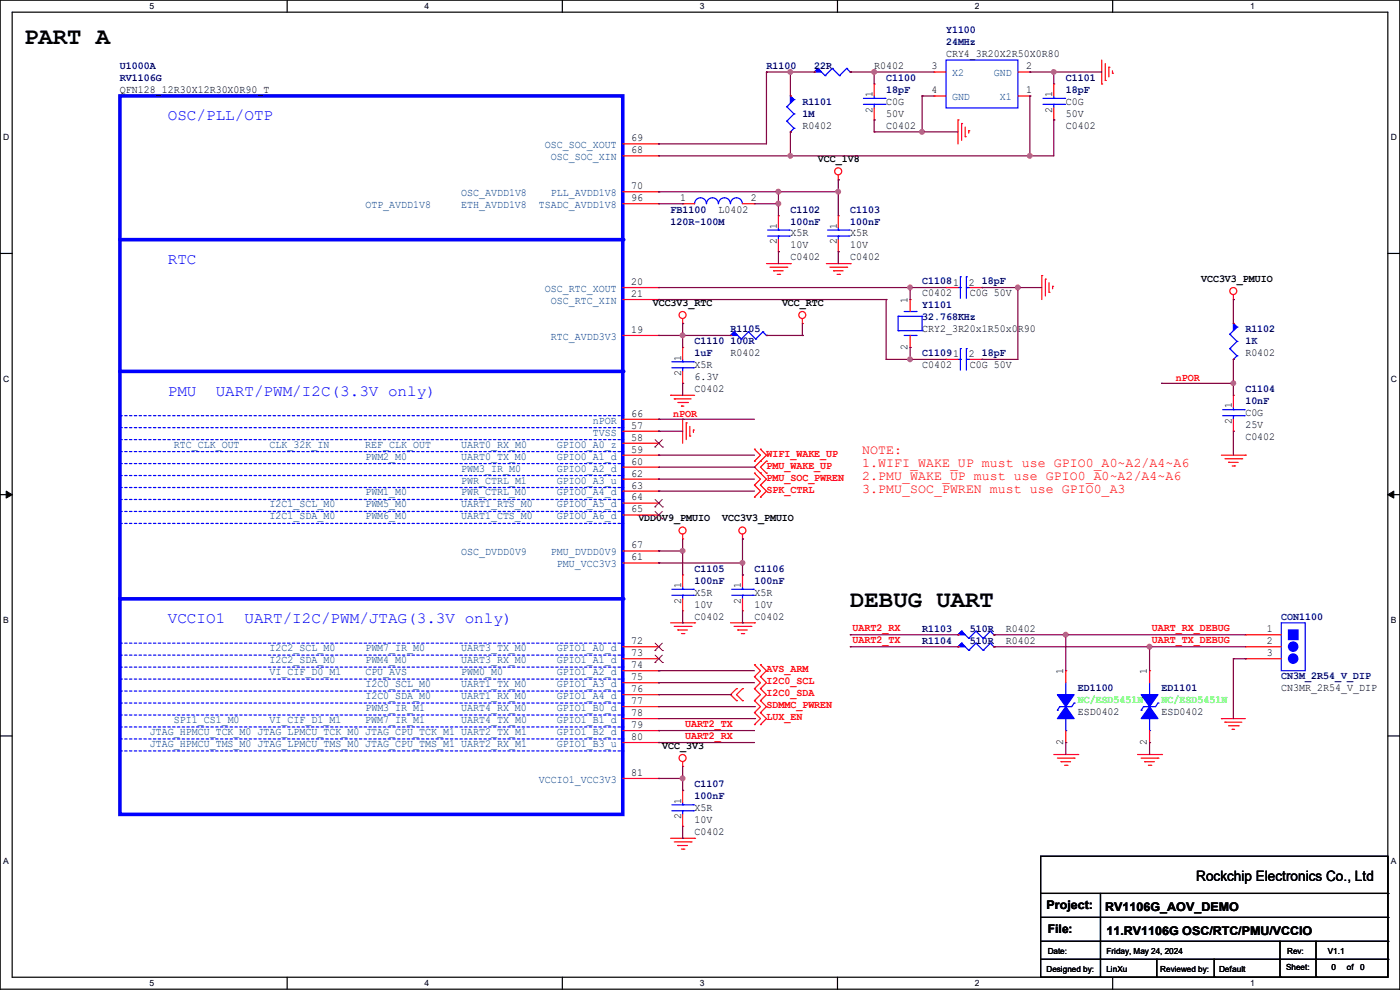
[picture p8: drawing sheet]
<svg xmlns="http://www.w3.org/2000/svg" width="297mm" height="210mm" viewBox="0 0 297 210" stroke-linecap="round" stroke-linejoin="round" font-family="sans-serif">
<path d="M0 0h297v209.8h-297zM2.6 2.6h291.8v204.7h-291.8z" fill="none" stroke="#000" stroke-width=".25"/>
<g fill="#fff">
<path d="M31.7 .3h1v2h-1z"/>
<path d="M31.7 207.6h1v1.9h-1z"/>
</g>
<path d="M60.9 0v2.6M60.9 207.3v2.5" fill="none" stroke="#000" stroke-width=".25"/>
<g fill="#fff">
<path d="M90.1 .3h1v2h-1z"/>
<path d="M90.1 207.6h1v1.9h-1z"/>
</g>
<path d="M119.3 0v2.6M119.3 207.3v2.5" fill="none" stroke="#000" stroke-width=".25"/>
<g fill="#fff">
<path d="M148.5 .3h.9v2h-.9z"/>
<path d="M148.5 207.6h.9v1.9h-.9z"/>
</g>
<path d="M177.7 0v2.6M177.7 207.3v2.5" fill="none" stroke="#000" stroke-width=".25"/>
<g fill="#fff">
<path d="M206.8 .3h1v2h-1z"/>
<path d="M206.8 207.6h1v1.9h-1z"/>
</g>
<path d="M236.1 0v2.6M236.1 207.3v2.5" fill="none" stroke="#000" stroke-width=".25"/>
<g fill="#fff">
<path d="M265.2 .3h1v2h-1z"/>
<path d="M265.2 207.6h1v1.9h-1z"/>
<path d="M.7 28.2h1.2v1.9h-1.2z"/>
<path d="M295.1 28.2h1.2v1.9h-1.2z"/>
<path d="M.7 79.3h1.2v2h-1.2z"/>
<path d="M295.1 79.3h1.2v2h-1.2z"/>
</g>
<path d="M0 53.8h2.6M294.4 53.8h2.6" fill="none" stroke="#000" stroke-width=".25"/>
<g fill="#fff">
<path d="M.7 130.5h1.2v2h-1.2z"/>
<path d="M295.1 130.5h1.1v2h-1.1z"/>
</g>
<path d="M0 104.9h2.6M294.4 104.9h2.6" fill="none" stroke="#000" stroke-width=".25"/>
<path d="M1.3 104.2l1.3 .7-1.3 .8zM294.4 104.9l1.3-.7v1.5z" fill="#000" stroke="#000" stroke-width=".21"/>
<g fill="#fff">
<path d="M.7 181.7h1.2v2h-1.2z"/>
<path d="M295.1 181.7h1.1v2h-1.1z"/>
</g>
<g fill="none" stroke="#000" stroke-width=".25">
<path d="M0 156.1h2.6M294.4 156.1h2.6M220.8 181.7h73.6v25.6h-73.6zM220.8 189.5h73.6M220.8 194.6h73.6M220.8 199.7h73.6M233.5 189.5v17.8M271.6 199.7v7.6M279.2 199.7v7.6M294.4 189.5h.1M294.4 194.6h.1M294.4 199.7h.1"/>
<path d="M220.8 203.5h73.6M233.5 207.3h.1M245.4 207.3h.1M245.4 203.5v3.8M257.6 207.3h.1M257.6 203.5v3.8M271.6 207.3h.1M279.2 207.3h.1M294.4 203.5h.1"/>
</g>
<g fill="none" stroke="#f00" stroke-width=".25">
<path d="M172.8 15.3h.1M180.4 15.3h.1M185.5 17.8h.1M185.5 17.8v2.6M198.2 15.3h.1M198.2 15.3h2.5M215.9 15.3h2.6M218.5 15.3h.1M223.6 17.8h.1M223.6 17.8v2.6M233.7 17.8h.1M233.7 12.7v5.1"/>
<path d="M234.5 17.1h.1M234.5 13.5v3.6M235.2 14.3h.1M235.2 14.3v2M236 15.5h.1M236 15v.5M167.7 20.4h.1M167.7 28h.1M177.8 38.1h.1M177.8 37.1v1M185.5 25.4h.1M185.5 22.9v2.5"/>
<path d="M198.2 20.4h.1M198.2 20.4h2.5M203.2 25.4h.1M203.2 25.4v5.1M204 26.2h.1M204 26.2v3.6M204.8 29h.1M204.8 27v2M205.5 27.7h.1M205.5 27.7v.5M215.9 20.4h2.6M218.5 20.4h.1"/>
<path d="M223.6 25.4h.1M223.6 22.9v2.5M144.8 43.2h.1M144.8 43.2h2.6M157.5 43.2h2.6M160.1 43.2h.1M162.6 55.9h5.1M163.4 56.7h3.5M164.1 57.4h.1M164.1 57.4h2.1M164.9 58.2h.5M165.1 45.8h.1"/>
<path d="M165.1 53.4h.1M165.1 45.8v2.5M165.1 50.8v2.6M165.4 58.2h.1M166.9 56.7h.1M167.7 55.9h.1M175.3 55.9h5.1M176.1 56.7h3.5M176.8 57.4h.1M176.8 57.4h2.1M177.6 58.2h.5M177.8 45.8h.1"/>
<path d="M177.8 53.4h.1M177.8 45.8v2.5M177.8 50.8v2.6M178.1 58.2h.1M179.6 56.7h.1M180.4 55.9h.1M221 58.5h.1M221 58.5v5M221.8 59.2h.1M221.8 59.2v3.6M222.5 60v2M144.8 68.6h.1"/>
<path d="M144.8 73.7h.1M144.8 67.6v1M144.8 73.7v2.5M144.8 78.8v2.5M155 71.2h.1M162.6 71.2h.1M170.2 68.6h.1M170.2 67.6v1M193.1 63.5h.1M193.1 73.7h.1M193.1 63.5v2.6M193.1 71.2v2.5"/>
<path d="M200.7 61h.1M200.7 76.2h.1M200.7 61h2.5M200.7 76.2h2.5M205.8 61h2.5M205.8 76.2h2.5M208.3 61h.1M208.3 76.2h.1M222.5 62h.1M223.3 60.7h.1M223.3 60.7v.6M261.7 63.5h.1"/>
<path d="M261.7 68.6h.1M261.7 76.2h.1M261.7 62.5v1M142.3 83.9h.1M142.3 83.9h5.1M143 84.6h.1M143 84.6h3.6M143.8 85.4h2M144.6 86.1h.1M144.6 86.1h.5M144.8 88.9h.1M144.8 81.3h.1"/>
<path d="M144.8 88.9v5.1M145.6 89.7h.1M145.6 89.7v3.6M145.8 85.4h.1M146.3 92.5h.1M146.3 90.5v2M147.1 91.2h.1M147.1 91.2v.5M160.1 97.8h.1M160.1 95.3h.1M160.1 95.3l1.2 1.3-1.2 1.2M161.3 97.8h.1"/>
<path d="M161.3 95.3h.1M161.3 95.3l1.3 1.3-2.5 2.5 2.5 2.5-1.3 1.3M162.6 97.8h.1M162.6 97.8l-1.3 1.3 1.3 1.3M259.1 96.6h5.1M259.9 97.3h3.5M260.6 98.1h.1M260.6 98.1h2.1M261.4 98.8h.5M261.7 83.9h.1M261.7 91.5h.1M261.7 83.9v2.5"/>
<path d="M261.7 88.9v2.6M261.9 98.8h.1M263.4 97.3h.1M264.2 96.6h.1M144.8 114.3h.1M144.8 113.3v1M157.5 114.3h.1M157.5 113.3v1M160.1 105.5h.1M160.1 102.9h.1M160.1 100.4h.1M160.1 102.9l1.2 1.3-1.2 1.3"/>
<path d="M160.1 100.4l1.2 1.2-1.2 1.3M161.3 100.4h.1M161.3 105.5h.1M161.3 102.9h.1M161.3 102.9l1.3 1.3-1.3 1.3M162.6 100.4h.1M142.3 132.1h5.1M143 132.9h3.6M143.8 133.6h.1M143.8 133.6h2M144.6 134.4h.5M144.8 122h.1"/>
<path d="M144.8 129.6h.1M144.8 122v2.5M144.8 127v2.6M145.1 134.4h.1M146.6 132.9h.1M147.4 132.1h.1M155 132.1h5.1M155.7 132.9h3.6M156.5 133.6h.1M156.5 133.6h2M157.3 134.4h.5M157.5 122h.1"/>
<path d="M157.5 129.6h.1M157.5 122v2.5M157.5 127v2.6M157.8 134.4h.1M159.3 132.9h.1M160.1 132.1h.1M203.2 137.2h.1M203.2 134.7h.1M210.9 137.2h.1M210.9 134.7h.1M264.2 134.7h.1M264.2 137.2h.1"/>
<path d="M264.2 139.7h.1M264.2 134.7h7.6M264.2 137.2h7.6M264.2 139.7h7.6M156.3 146.1h.1M156.3 148.6h.1M156.3 146.1l-1.3 1.3 1.3 1.2M157.5 148.6h.1M157.5 146.1h.1M157.5 146.1l-1.2 1.3 1.2 1.2M160.1 148.6h.1M160.1 146.1h.1"/>
<path d="M160.1 151.2h.1M160.1 143.6h.1M160.1 141h.1M160.1 153.7h.1M160.1 151.2l1.2 1.2-1.2 1.3M160.1 141l1.2 1.3-1.2 1.3M160.1 146.1l1.2 1.3-1.2 1.2M160.1 148.6l1.2 1.3-1.2 1.3M160.1 143.6l1.2 1.2-1.2 1.3M161.3 148.6h.1M161.3 146.1h.1M161.3 151.2h.1"/>
<path d="M161.3 143.6h.1M161.3 141h.1M161.3 153.7h.1M161.3 146.1l1.3 1.3-1.3 1.2M161.3 148.6l1.3 1.3-1.3 1.3M161.3 141l1.3 1.3-1.3 1.3M161.3 143.6l1.3 1.2-1.3 1.3M161.3 151.2l1.3 1.2-1.3 1.3M226.1 142.3h.1M226.1 157.5h.1M226.1 142.3v2.5M226.1 155v2.5"/>
<path d="M243.9 142.3h.1M243.9 157.5h.1M243.9 142.3v2.5M243.9 155v2.5M259.1 152.4h.1M259.1 152.4h5.1M259.9 153.2h.1M259.9 153.2h3.5M260.6 154h2.1M261.4 154.7h.1M261.4 154.7h.5M262.7 154h.1"/>
<path d="M142.3 177.8h5.1M143 178.6h3.6M143.8 179.4h.1M143.8 179.4h2M144.8 162.6h.1M144.8 167.7h.1M144.8 175.3h.1M144.8 161.6v1M144.8 167.7v2.5M144.8 172.8v2.5M146.6 178.6h.1M147.4 177.8h.1"/>
<path d="M223.6 160.1h5M224.3 160.8h3.6M225.1 161.6h.1M225.1 161.6h2M225.8 162.3h.6M226.4 162.3h.1M227.9 160.8h.1M228.6 160.1h.1M241.3 160.1h5.1M242.1 160.8h3.6M242.9 161.6h.1M242.9 161.6h2"/>
<path d="M243.6 162.3h.5M244.1 162.3h.1M245.7 160.8h.1M246.4 160.1h.1M144.6 180.1h.5M145.1 180.1h.1"/>
<circle cx="177.8" cy="36.3" r=".74"/>
<circle cx="144.8" cy="66.8" r=".74"/>
<circle cx="170.2" cy="66.8" r=".74"/>
<circle cx="261.6" cy="61.7" r=".74"/>
<circle cx="144.8" cy="112.5" r=".74"/>
<circle cx="157.5" cy="112.5" r=".74"/>
<circle cx="144.8" cy="160.8" r=".74"/>
</g>
<g fill="none" stroke="#00f" stroke-width=".25">
<path d="M173.5 14.5h.1M173.5 14.5l-.7 .8M173.5 14.5l1.5 1.5M175 16h.1M176.6 14.5h.1M176.6 14.5l-1.6 1.5M176.6 14.5l1.5 1.5M178.1 16h.1M179.6 14.5h.1M179.6 14.5l-1.5 1.5M179.6 14.5l.8 .8M180.4 15.3h.1"/>
<path d="M200.7 12.7h15.2v10.2h-15.2zM166.9 22.6h.1M166.9 25.7h.1M166.9 22.6l1.5 1.6M166.9 25.7l1.5 1.5M167.7 28h.1M167.7 20.4l.7 .7M168.4 21.1h.1M168.4 24.2h.1M168.4 27.2h.1M168.4 21.1l-1.5 1.5M168.4 24.2l-1.5 1.5"/>
<path d="M168.4 27.2l-.7 .8M183.2 22.1h4.5M183.2 20.9h4.5M185.5 20.9h.1M185.5 22.1h.1M185.5 20.4v.5M185.5 22.1v.8M187.7 22.1h.1M187.7 20.9h.1M221.3 22.1h4.5M221.3 20.9h4.5M223.6 20.9h.1"/>
<path d="M223.6 22.1h.1M223.6 20.4v.5M223.6 22.1v.8M225.8 22.1h.1M225.8 20.9h.1M147.4 43.2a1.25 1.25 0 0 1 1.2-1.2 1.25 1.25 0 0 1 1.3 1.2 1.27 1.27 0 0 1 1.2-1.2 1.27 1.27 0 0 1 1.3 1.2M152.4 43.2a1.25 1.25 0 0 1 1.3-1.2 1.25 1.25 0 0 1 1.2 1.2M155 43.2a1.25 1.25 0 0 1 1.2-1.2 1.25 1.25 0 0 1 1.3 1.2M162.9 50.1h4.5M162.9 48.8h4.5M165.1 48.8h.1M165.1 50.1h.1"/>
<path d="M165.1 48.3v.5M165.1 50.1v.7M167.4 50.1h.1M167.4 48.8h.1M175.6 50.1h4.5M175.6 48.8h4.5M177.8 48.8h.1M177.8 50.1h.1M177.8 48.3v.5M177.8 50.1v.7M180.1 50.1h.1M180.1 48.8h.1"/>
<path d="M203.8 58.7h.1M203.8 58.7v4.6M205 58.7h.1M205 58.7v4.6M142.5 78h4.6M142.5 76.8h4.6M144.8 76.8h.1M144.8 78h.1M144.8 76.2v.6M144.8 78v.8M147.1 78h.1M147.1 76.8h.1"/>
<path d="M155.7 70.4h.1M155.7 70.4l-.7 .8M155.7 70.4l1.6 1.5M157.3 71.9h.1M158.8 70.4h.1M158.8 70.4l-1.5 1.5M158.8 70.4l1.5 1.5M160.3 71.9h.1M161.8 70.4h.1M161.8 70.4l-1.5 1.5M161.8 70.4l.8 .8M162.6 71.2h.1"/>
<path d="M190.5 70.1h.1M190.5 67.1h.1M190.5 67.1h5.1M190.5 70.1h5.1M190.5 67.1v3M191.8 66.1h2.6M191.8 71.2h2.6M194.4 66.1h.1M194.4 71.2h.1M195.6 67.1h.1M195.6 70.1h.1M195.6 67.1v3"/>
<path d="M203.2 61h.6M203.2 76.2h.6M203.8 61h.1M203.8 76.2h.1M203.8 74h.1M203.8 74v4.5M205 61h.1M205 74h.1M205 76.2h.1M205 61h.8M205 74v4.5M205 76.2h.8"/>
<path d="M260.9 70.9h.1M260.9 74h.1M260.9 70.9l1.5 1.5M260.9 74l1.5 1.5M261.7 76.2h.1M261.7 68.6l.7 .8M262.4 69.4h.1M262.4 72.4h.1M262.4 75.5h.1M262.4 75.5l-.7 .7M262.4 69.4l-1.5 1.5M262.4 72.4l-1.5 1.6"/>
<path d="M259.4 88.2h4.5M259.4 86.9h4.5M261.7 86.9h.1M261.7 88.2h.1M261.7 86.4v.5M261.7 88.2v.7M263.9 88.2h.1M263.9 86.9h.1M142.5 126.3h4.6M142.5 125h4.6M144.8 125h.1M144.8 126.3h.1"/>
<path d="M144.8 124.5v.5M144.8 126.3v.7M147.1 126.3h.1M147.1 125h.1M155.2 126.3h4.6M155.2 125h4.6M157.5 125h.1M157.5 126.3h.1M157.5 124.5v.5M157.5 126.3v.7M159.8 126.3h.1M159.8 125h.1"/>
<path d="M204 136.4h.1M204 133.9h.1M204 136.4l-.8 .8M204 136.4l1.5 1.6M204 133.9l-.8 .8M204 133.9l1.5 1.5M205.5 138h.1M205.5 135.4h.1M207.1 136.4h.1M207.1 133.9h.1M207.1 136.4l-1.6 1.6M207.1 136.4l1.5 1.6"/>
<path d="M207.1 133.9l-1.6 1.5M207.1 133.9l1.5 1.5M208.6 138h.1M208.6 135.4h.1M210.1 136.4h.1M210.1 133.9h.1M210.1 136.4l-1.5 1.6M210.1 136.4l.8 .8M210.1 133.9l-1.5 1.5M210.1 133.9l.8 .8M210.9 137.2h.1M210.9 134.7h.1"/>
<path d="M271.8 132.1h5.1v10.2h-5.1zM224.3 150.7h.1M224.8 149.9h.1M224.8 149.9l-.5 .8M226.1 147.4h.1M226.1 155h.1M226.1 144.8v2.6M226.1 152.4v2.6M227.9 149.1h.1M227.9 149.1l-.5 .8h-2.6M242.1 150.7h.1M242.6 149.9h.1"/>
<path d="M242.6 149.9l-.5 .8M243.9 147.4h.1M243.9 155h.1M243.9 144.8v2.6M243.9 152.4v2.6M245.7 149.1h.1M245.7 149.1l-.5 .8h-2.6M142.5 172h4.6M142.5 170.7h4.6M144.8 170.7h.1M144.8 172h.1M144.8 170.2v.5"/>
<path d="M144.8 172v.8M147.1 172h.1M147.1 170.7h.1"/>
</g>
<g fill="#00f" stroke="#00f" stroke-width=".25">
<path d="M172.8 15.3l.7-.8 .8 .8z"/>
<path d="M167.7 20.4l.7 .7-.7 .8z"/>
<path d="M204 136.4l.8 .8h-1.6z"/>
<path d="M204 133.9l.8 .8h-1.6z"/>
<path d="M261.7 68.6l.7 .8-.7 .7z"/>
<path d="M155.7 70.4l.8 .8h-1.5z"/>
<path d="M224.3 147.4h3.6l-1.8 2.5z" fill-rule="evenodd"/>
<path d="M226.1 149.9l1.8 2.5h-3.6z" fill-rule="evenodd"/>
<path d="M273.3 133.6h2.1v2.1h-2.1z" fill-rule="evenodd"/>
<path d="M242.1 147.4h3.6l-1.8 2.5z" fill-rule="evenodd"/>
<path d="M243.9 149.9l1.8 2.5h-3.6z" fill-rule="evenodd"/>
<circle cx="274.3" cy="137.2" r=".99"/>
<circle cx="274.3" cy="139.7" r=".99"/>
</g>
<path d="M25.4 20.4h106.7v152.4h-106.7zM25.4 50.8h106.7" fill="none" stroke="#00f" stroke-width=".76"/>
<circle cx="132.1" cy="50.8" r=".38" fill="#00f"/>
<path d="M25.4 78.8h106.7" fill="none" stroke="#00f" stroke-width=".76"/>
<circle cx="132.1" cy="78.8" r=".38" fill="#00f"/>
<path d="M25.4 127h106.7" fill="none" stroke="#00f" stroke-width=".76"/>
<circle cx="132.1" cy="127" r=".38" fill="#00f"/>
<g fill="none" stroke="#00f" stroke-width=".25" stroke-dasharray=".5">
<path d="M25.4 93.3h106.7M25.4 88.2h106.7M25.4 90.7h106.7M25.4 95.8h106.7M25.4 98.3h106.7M132.1 93.3h.1M132.1 88.2h.1M132.1 90.7h.1M132.1 95.8h.1M132.1 98.3h.1M25.4 100.9h106.7M25.4 103.4h106.7"/>
<path d="M25.4 106h106.7M25.4 108.5h106.7M25.4 111h106.7M132.1 100.9h.1M132.1 103.4h.1M132.1 106h.1M132.1 108.5h.1M132.1 111h.1M25.4 136.4h106.7M25.4 139h106.7M132.1 136.4h.1M132.1 139h.1"/>
<path d="M25.4 141.5h106.7M25.4 144.1h106.7M25.4 146.6h106.7M25.4 149.1h106.7M25.4 151.7h106.7M25.4 154.2h106.7M25.4 156.8h106.7M25.4 159.3h106.7M132.1 141.5h.1M132.1 144.1h.1M132.1 146.6h.1M132.1 149.1h.1"/>
<path d="M132.1 151.7h.1M132.1 154.2h.1M132.1 156.8h.1M132.1 159.3h.1"/>
</g>
<g fill="none" stroke="#f00" stroke-width=".25">
<path d="M132.1 30.5h7.6M132.1 33.1h7.6M139.7 30.5h.1M139.7 33.1h.1M132.1 40.7h7.6M132.1 43.2h7.6M139.7 40.7h.1M139.7 43.2h.1M132.1 71.2h7.6M132.1 63.5h7.6M132.1 61h7.6M139.7 71.2h.1"/>
<path d="M139.7 63.5h.1M139.7 61h.1M132.1 91.5h7.6M132.1 94h7.6M132.1 96.6h7.6M132.1 99.1h7.6M132.1 88.9h7.6M139.7 91.5h.1M139.7 94h.1M139.7 96.6h.1M139.7 99.1h.1M139.7 88.9h.1"/>
<path d="M132.1 101.6h7.6M132.1 104.2h7.6M132.1 106.7h7.6M132.1 109.3h7.6M132.1 116.9h7.6M132.1 119.4h7.6M139.7 101.6h.1M139.7 104.2h.1M139.7 106.7h.1M139.7 109.3h.1M139.7 116.9h.1M139.7 119.4h.1"/>
<path d="M132.1 137.2h7.6M132.1 139.7h7.6M139.7 137.2h.1M139.7 139.7h.1M132.1 142.3h7.6M132.1 144.8h7.6M132.1 147.4h7.6M132.1 155h7.6M132.1 157.5h7.6M132.1 149.9h7.6M132.1 152.4h7.6M139.7 142.3h.1"/>
<path d="M139.7 144.8h.1M139.7 147.4h.1M139.7 155h.1M139.7 157.5h.1M139.7 149.9h.1M139.7 152.4h.1M132.1 165.1h7.6M139.7 165.1h.1"/>
</g>
<g fill="none" stroke="#804000" stroke-width=".21">
<path d="M138.9 94.8h.1M139 93.3l1.5 1.5M140.5 93.3l-1.6 1.5M140.5 94.8h.1M138.9 107.5h.1M138.9 110.1h.1M139 106l1.5 1.5M139 108.5l1.5 1.6M140.5 106l-1.6 1.5M140.5 108.5l-1.6 1.6M140.5 107.5h.1M140.5 110.1h.1"/>
<path d="M138.9 138h.1M139 136.4l1.5 1.6M139 139l1.5 1.5M140.5 136.4l-1.6 1.6M140.5 139l-1.6 1.5M140.5 138h.1M138.9 140.5h.1M140.5 140.5h.1"/>
</g>
<g fill="none" stroke="#800040" stroke-width=".25">
<path d="M162.6 15.3h.1M162.6 15.3v15.2h-22.9M162.6 15.3h10.2M167.7 15.3h.1M167.7 15.3v5.1M180.4 15.3h.1M180.4 15.3h17.8M185.5 15.3h.1M185.5 15.3v2.5M218.5 15.3h.1M218.5 15.3h15.2M223.6 15.3h.1"/>
<path d="M223.6 15.3v2.5M139.7 30.5h.1M167.7 33.1h.1M167.7 28h.1M167.7 28v5.1M177.8 38.1h.1M177.8 38.1v7.7M185.5 28h.1M185.5 25.4h.1M185.5 28h17.7M185.5 25.4v2.6M195.6 20.4h.1"/>
<path d="M195.6 28h.1M195.6 20.4v7.6M195.6 20.4h2.6M218.5 33.1h.1M218.5 20.4h.1M218.5 20.4v12.7M223.6 25.4h.1M223.6 25.4v7.7h-83.9M139.7 40.7h.1M139.7 40.7h38.1M139.7 43.2h5.1M144.8 43.2h.1"/>
<path d="M160.1 43.2h5M165.1 40.7h.1M165.1 53.4h.1M165.1 43.2h.1M165.1 40.7v5.1M165.1 53.4v2.5M177.8 40.7h.1M177.8 53.4h.1M177.8 53.4v2.5M139.7 61h.1M139.7 63.5h.1M139.7 61h61"/>
<path d="M139.7 63.5h48.3M139.7 71.2h15.3M144.8 68.6h.1M144.8 71.2h.1M144.8 68.6v5.1M162.6 71.2h7.6M170.2 71.2h.1M170.2 68.6v2.6M188 63.5h.1M188 76.2h.1M188 63.5v12.7M188 76.2h12.7"/>
<path d="M193.1 61h.1M193.1 73.7h.1M193.1 76.2h.1M193.1 61v2.5M193.1 73.7v2.5M208.3 61h.1M208.3 76.2h.1M208.3 61h12.7M215.9 61h.1M215.9 61v15.2h-7.6M261.7 76.2h.1M261.7 63.5h.1"/>
<path d="M261.7 63.5v5.1M261.7 76.2v7.7M139.7 91.5h.1M139.7 88.9h.1M139.7 96.6h.1M139.7 91.5h5.1M139.7 88.9h20.4M139.7 99.1h20.4M139.7 96.6h20.4M144.8 81.3h.1M144.8 81.3v2.6M160.1 99.1h.1"/>
<path d="M246.4 81.3h.1M246.4 81.3h15.3M261.7 91.5h.1M261.7 81.3h.1M261.7 91.5v5.1M139.7 116.9h.1M139.7 119.4h.1M139.7 104.2h.1M139.7 101.6h.1M139.7 116.9h5.1M139.7 119.4h17.8M139.7 104.2h20.4"/>
<path d="M139.7 101.6h20.4M144.8 116.9h.1M144.8 114.3v7.7M157.5 114.3h.1M157.5 114.3v7.7M144.8 132.1h.1M144.8 129.6v2.5M157.5 132.1h.1M157.5 122h.1M157.5 129.6v2.5M180.4 137.2h.1M180.4 134.7h.1"/>
<path d="M180.4 137.2h22.8M180.4 134.7h22.8M210.9 137.2h.1M210.9 134.7h.1M210.9 137.2h53.3M210.9 134.7h53.3M226.1 134.7h.1M226.1 134.7v7.6M243.9 137.2h.1M243.9 137.2v5.1M261.7 139.7h.1M261.7 139.7v12.7"/>
<path d="M261.7 139.7h2.5M264.2 139.7h.1M139.7 142.3h.1M139.7 157.5h.1M139.7 155h.1M139.7 144.8h.1M139.7 142.3h20.4M139.7 157.5h20.4M139.7 155h20.4M139.7 144.8h20.4M139.7 152.4h20.4M139.7 149.9h20.4"/>
<path d="M139.7 147.4h15.3M155 147.4h.1M160.1 152.4h.1M160.1 149.9h.1M226.1 157.5h.1M226.1 157.5v2.6M243.9 157.5h.1M243.9 157.5v2.6M139.7 165.1h.1M139.7 165.1h5.1M144.8 165.1h.1M144.8 167.7h.1"/>
<path d="M144.8 177.8h.1M144.8 162.6v5.1M144.8 175.3v2.5"/>
</g>
<g fill="#f0f" stroke="#f0f" stroke-width=".25">
<circle cx="144.8" cy="165.1" r=".49"/>
<circle cx="167.7" cy="33" r=".49"/>
<circle cx="165.1" cy="43.2" r=".49"/>
<circle cx="165.1" cy="40.7" r=".49"/>
<circle cx="177.8" cy="40.7" r=".49"/>
<circle cx="144.8" cy="116.9" r=".49"/>
<circle cx="157.5" cy="119.4" r=".49"/>
<circle cx="261.6" cy="81.3" r=".49"/>
<circle cx="195.6" cy="28" r=".49"/>
<circle cx="185.4" cy="15.3" r=".49"/>
<circle cx="218.5" cy="33" r=".49"/>
<circle cx="223.5" cy="15.3" r=".49"/>
<circle cx="167.7" cy="15.3" r=".49"/>
<circle cx="243.9" cy="137.2" r=".49"/>
<circle cx="226.1" cy="134.6" r=".49"/>
<circle cx="193.1" cy="61" r=".49"/>
<circle cx="215.9" cy="61" r=".49"/>
<circle cx="193.1" cy="76.2" r=".49"/>
<circle cx="144.8" cy="71.1" r=".49"/>
</g>
<g font-size="5.1">
<text x="5.1" y="9.4">PART A</text>
<text x="180.4" y="128.8">DEBUG UART</text>
</g>
<g font-size="3.3" fill="#00f">
<text x="35.6" y="25.5">OSC/PLL/OTP</text>
<text x="35.6" y="56">RTC</text>
<text x="35.6" y="83.9">PMU</text>
<text x="45.8" y="83.9">UART/PWM/I2C(3.3V only)</text>
<text x="35.6" y="132.2">VCCIO1</text>
<text x="51.9" y="132.2">UART/I2C/PWM/JTAG(3.3V only)</text>
</g>
<text font-size="3" x="253.8" y="186.9">Rockchip Electronics Co., Ltd</text>
<g font-size="2.8" fill="#f00">
<text x="182.9" y="96.3">NOTE:</text>
<text x="182.9" y="99.1">1.WIFI_WAKE_UP must use GPIO0_A0~A2/A4~A6</text>
<text x="182.9" y="101.9">2.PMU_WAKE_UP must use GPIO0_A0~A2/A4~A6</text>
<text x="182.9" y="104.6">3.PMU_SOC_PWREN must use GPIO0_A3</text>
</g>
<g font-size="2.5">
<text x="222" y="192.9">Project:</text>
<text x="222.3" y="198">File:</text>
<text x="234.5" y="193.2">RV1106G_AOV_DEMO</text>
<text x="234.7" y="198.2">11.RV1106G OSC/RTC/PMU/VCCIO</text>
</g>
<g font-size="2.3" fill="#000080">
<text x="200.7" y="7">Y1100</text>
<text x="200.7" y="9.5">24MHz</text>
<text x="25.4" y="14.6">U1000A</text>
<text x="25.4" y="17.1">RV1106G</text>
<text x="162.6" y="14.6">R1100</text>
<text x="172.8" y="14.6">22R</text>
<text x="188" y="17.1">C1100</text>
<text x="226.1" y="17.1">C1101</text>
<text x="170.2" y="22.2">R1101</text>
<text x="188" y="19.7">18pF</text>
<text x="226.1" y="19.7">18pF</text>
<text x="170.2" y="24.8">1M</text>
<text x="142.3" y="45.1">FB1100</text>
<text x="142.3" y="47.6">120R-100M</text>
<text x="167.7" y="45.1">C1102</text>
<text x="167.7" y="47.6">100nF</text>
<text x="180.4" y="45.1">C1103</text>
<text x="180.4" y="47.6">100nF</text>
<text x="195.6" y="60.3">C11081</text>
<text x="195.6" y="65.4">Y1101</text>
<text x="208.3" y="60.3">18pF</text>
<text x="155" y="70.5">R1105</text>
<text x="195.6" y="67.9">32.768KHz</text>
<text x="264.2" y="70.5">R1102</text>
<text x="147.4" y="73">C1110</text>
<text x="147.4" y="75.6">1uF</text>
<text x="155" y="73">100R</text>
<text x="195.6" y="75.6">C11091</text>
<text x="208.3" y="75.6">18pF</text>
<text x="264.2" y="73">1K</text>
<text x="264.2" y="83.2">C1104</text>
<text x="264.2" y="85.7">10nF</text>
<text x="147.4" y="121.3">C1105</text>
<text x="147.4" y="123.8">100nF</text>
<text x="160.1" y="121.3">C1106</text>
<text x="160.1" y="123.8">100nF</text>
<text x="271.8" y="131.4">CON1100</text>
<text x="195.6" y="136.5">R1104</text>
<text x="195.6" y="134">R1103</text>
<text x="205.8" y="136.5">510R</text>
<text x="205.8" y="134">510R</text>
<text x="228.6" y="146.7">ED1100</text>
<text x="246.4" y="146.7">ED1101</text>
<text x="271.8" y="144.1">CN3M_2R54_V_DIP</text>
<text x="147.4" y="167">C1107</text>
<text x="147.4" y="169.5">100nF</text>
</g>
<g font-size="2.3">
<text x="185.5" y="14.6">R0402</text>
<text x="197.7" y="14.7">3</text>
<text x="200.7" y="12.1">CRY4_3R20X2R50X0R80</text>
<text x="217.7" y="14.7">2</text>
<text x="25.4" y="19.7">QFN128_12R30X12R30X0R90_T</text>
<text x="185.1" y="23.9" transform="rotate(-90 185.1 23.9)">2</text>
<text x="185.1" y="20.6" transform="rotate(-90 185.1 20.6)">1</text>
<text x="188" y="22.2">C0G</text>
<text x="197.7" y="19.8">4</text>
<text x="217.7" y="19.8">1</text>
<text x="223.2" y="23.9" transform="rotate(-90 223.2 23.9)">2</text>
<text x="223.2" y="20.6" transform="rotate(-90 223.2 20.6)">1</text>
<text x="226.1" y="22.2">C0G</text>
<text x="133.9" y="30">69</text>
<text x="170.2" y="27.3">R0402</text>
<text x="188" y="27.3">C0402</text>
<text x="188" y="24.8">50V</text>
<text x="226.1" y="27.3">C0402</text>
<text x="226.1" y="24.8">50V</text>
<text x="133.9" y="32.5">68</text>
<text x="173.5" y="34.4">VCC_1V8</text>
<text x="133.9" y="40.1">70</text>
<text x="133.9" y="42.7">96</text>
<text x="144.3" y="42.7">1</text>
<text x="152.4" y="45.1">L0402</text>
<text x="159.3" y="42.7">2</text>
<text x="164.8" y="51.9" transform="rotate(-90 164.8 51.9)">2</text>
<text x="164.8" y="48.6" transform="rotate(-90 164.8 48.6)">1</text>
<text x="167.7" y="50.2">X5R</text>
<text x="167.7" y="52.7">10V</text>
<text x="177.5" y="51.9" transform="rotate(-90 177.5 51.9)">2</text>
<text x="177.5" y="48.6" transform="rotate(-90 177.5 48.6)">1</text>
<text x="180.4" y="50.2">X5R</text>
<text x="180.4" y="52.7">10V</text>
<text x="167.7" y="55.2">C0402</text>
<text x="180.4" y="55.2">C0402</text>
<text x="254.8" y="59.8">VCC3V3_PMUIO</text>
<text x="133.9" y="63">21</text>
<text x="133.9" y="60.5">20</text>
<text x="138.5" y="64.9">VCC3V3_RTC</text>
<text x="165.9" y="64.9">VCC_RTC</text>
<text x="192.5" y="64.3" transform="rotate(-90 192.5 64.3)">1</text>
<text x="195.6" y="62.9">C0402</text>
<text x="205.5" y="60.6">2</text>
<text x="205.8" y="62.9">C0G 50V</text>
<text x="133.9" y="70.6">19</text>
<text x="195.6" y="70.5">CRY2_3R20x1R50x0R90</text>
<text x="144.5" y="76.5" transform="rotate(-90 144.5 76.5)">1</text>
<text x="155" y="75.6">R0402</text>
<text x="192.5" y="74.2" transform="rotate(-90 192.5 74.2)">2</text>
<text x="205.5" y="75.8">2</text>
<text x="264.2" y="75.6">R0402</text>
<text x="144.5" y="79.8" transform="rotate(-90 144.5 79.8)">2</text>
<text x="147.4" y="83.2">C0402</text>
<text x="147.4" y="78.1">X5R</text>
<text x="147.4" y="80.6">6.3V</text>
<text x="195.6" y="78.1">C0402</text>
<text x="205.8" y="78.1">C0G 50V</text>
<text x="133.9" y="88.4">66</text>
<text x="261.3" y="90" transform="rotate(-90 261.3 90)">2</text>
<text x="261.3" y="86.7" transform="rotate(-90 261.3 86.7)">1</text>
<text x="264.2" y="88.3">C0G</text>
<text x="133.9" y="90.9">57</text>
<text x="133.9" y="93.5">58</text>
<text x="264.2" y="93.3">C0402</text>
<text x="264.2" y="90.8">25V</text>
<text x="133.9" y="96">59</text>
<text x="133.9" y="98.6">60</text>
<text x="133.9" y="101.1">62</text>
<text x="133.9" y="103.6">63</text>
<text x="133.9" y="106.2">64</text>
<text x="133.9" y="108.7">65</text>
<text x="135.4" y="110.6">VDD0V9_PMUIO</text>
<text x="153.2" y="110.6">VCC3V3_PMUIO</text>
<text x="133.9" y="116.3">67</text>
<text x="133.9" y="118.9">61</text>
<text x="144.5" y="124.8" transform="rotate(-90 144.5 124.8)">1</text>
<text x="157.2" y="124.8" transform="rotate(-90 157.2 124.8)">1</text>
<text x="144.5" y="128.1" transform="rotate(-90 144.5 128.1)">2</text>
<text x="147.4" y="131.4">C0402</text>
<text x="147.4" y="126.4">X5R</text>
<text x="147.4" y="128.9">10V</text>
<text x="157.2" y="128.1" transform="rotate(-90 157.2 128.1)">2</text>
<text x="160.1" y="131.4">C0402</text>
<text x="160.1" y="126.4">X5R</text>
<text x="160.1" y="128.9">10V</text>
<text x="133.9" y="136.7">72</text>
<text x="213.4" y="136.5">R0402</text>
<text x="213.4" y="134">R0402</text>
<text x="268.8" y="134.1">1</text>
<text x="268.8" y="136.7">2</text>
<text x="133.9" y="141.7">74</text>
<text x="133.9" y="139.2">73</text>
<text x="225.5" y="143" transform="rotate(-90 225.5 143)">1</text>
<text x="243.3" y="143" transform="rotate(-90 243.3 143)">1</text>
<text x="268.8" y="139.2">3</text>
<text x="133.9" y="144.3">75</text>
<text x="133.9" y="146.8">76</text>
<text x="133.9" y="149.4">77</text>
<text x="271.8" y="146.7">CN3MR_2R54_V_DIP</text>
<text x="133.9" y="154.4">79</text>
<text x="133.9" y="151.9">78</text>
<text x="228.6" y="151.8">ESD0402</text>
<text x="246.4" y="151.8">ESD0402</text>
<text x="133.9" y="157">80</text>
<text x="140.5" y="158.9">VCC_3V3</text>
<text x="225.5" y="158" transform="rotate(-90 225.5 158)">2</text>
<text x="243.3" y="158" transform="rotate(-90 243.3 158)">2</text>
<text x="133.9" y="164.6">81</text>
<text x="144.5" y="173.8" transform="rotate(-90 144.5 173.8)">2</text>
<text x="144.5" y="170.5" transform="rotate(-90 144.5 170.5)">1</text>
<text x="147.4" y="172.1">X5R</text>
<text x="147.4" y="177.2">C0402</text>
<text x="147.4" y="174.6">10V</text>
</g>
<g font-size="2.3" fill="#004080">
<text x="202" y="16.2">X2</text>
<text x="210.9" y="16.2">GND</text>
<text x="202" y="21.3">GND</text>
<text x="212.1" y="21.3">X1</text>
<text x="115.6" y="31.5">OSC_SOC_XOUT</text>
<text x="116.9" y="34">OSC_SOC_XIN</text>
<text x="97.8" y="41.6">OSC_AVDD1V8</text>
<text x="116.9" y="41.6">PLL_AVDD1V8</text>
<text x="77.5" y="44.2">OTP_AVDD1V8</text>
<text x="97.8" y="44.2">ETH_AVDD1V8</text>
<text x="114.3" y="44.2">TSADC_AVDD1V8</text>
<text x="115.6" y="61.9">OSC_RTC_XOUT</text>
<text x="116.9" y="64.5">OSC_RTC_XIN</text>
<text x="116.9" y="72.1">RTC_AVDD3V3</text>
<text x="125.8" y="89.9">nPOR</text>
<text x="36.9" y="95">RTC_CLK_OUT</text>
<text x="57.2" y="95">CLK_32K_IN</text>
<text x="77.5" y="95">REF_CLK_OUT</text>
<text x="97.8" y="95">UART0_RX_M0</text>
<text x="118.2" y="95">GPIO0_A0_z</text>
<text x="125.8" y="92.4">TVSS</text>
<text x="77.5" y="97.5">PWM2_M0</text>
<text x="97.8" y="97.5">UART0_TX_M0</text>
<text x="97.8" y="100">PWM3_IR_M0</text>
<text x="118.1" y="97.5">GPIO0_A1_d</text>
<text x="118.1" y="100">GPIO0_A2_d</text>
<text x="57.2" y="107.7">I2C1_SCL_M0</text>
<text x="77.5" y="107.7">PWM5_M0</text>
<text x="77.5" y="105.1">PWM1_M0</text>
<text x="97.8" y="107.7">UART1_RTS_M0</text>
<text x="97.8" y="105.1">PWR_CTRL_M0</text>
<text x="97.8" y="102.6">PWR_CTRL_M1</text>
<text x="118.1" y="107.7">GPIO0_A5_d</text>
<text x="118.1" y="105.1">GPIO0_A4_d</text>
<text x="118.1" y="102.6">GPIO0_A3_u</text>
<text x="57.2" y="110.2">I2C1_SDA_M0</text>
<text x="77.5" y="110.2">PWM6_M0</text>
<text x="97.8" y="110.2">UART1_CTS_M0</text>
<text x="118.1" y="110.2">GPIO0_A6_d</text>
<text x="97.8" y="117.8">OSC_DVDD0V9</text>
<text x="116.9" y="117.8">PMU_DVDD0V9</text>
<text x="118.2" y="120.4">PMU_VCC3V3</text>
<text x="57.2" y="138.1">I2C2_SCL_M0</text>
<text x="57.2" y="143.2">VI_CIF_D0_M1</text>
<text x="57.2" y="140.7">I2C2_SDA_M0</text>
<text x="77.5" y="138.1">PWM7_IR_M0</text>
<text x="77.5" y="143.2">CPU_AVS</text>
<text x="77.5" y="140.7">PWM4_M0</text>
<text x="97.8" y="138.1">UART3_TX_M0</text>
<text x="97.8" y="143.2">PWM0_M0</text>
<text x="97.8" y="140.7">UART3_RX_M0</text>
<text x="118.1" y="138.1">GPIO1_A0_d</text>
<text x="118.1" y="143.2">GPIO1_A2_d</text>
<text x="118.1" y="140.7">GPIO1_A1_d</text>
<text x="77.5" y="145.8">I2C0_SCL_M0</text>
<text x="77.5" y="148.3">I2C0_SDA_M0</text>
<text x="97.8" y="145.8">UART1_TX_M0</text>
<text x="97.8" y="148.3">UART1_RX_M0</text>
<text x="118.1" y="145.8">GPIO1_A3_d</text>
<text x="118.1" y="148.3">GPIO1_A4_d</text>
<text x="31.8" y="155.9">JTAG_HPMCU_TCK_M0 JTAG_LPMCU_TCK_M0 JTAG_CPU_TCK_M1 UART2_TX_M1</text>
<text x="36.9" y="153.4">SPI1_CS1_M0</text>
<text x="57.2" y="153.4">VI_CIF_D1_M1</text>
<text x="77.5" y="153.4">PWM7_IR_M1</text>
<text x="77.5" y="150.8">PWM3_IR_M1</text>
<text x="97.8" y="153.4">UART4_TX_M0</text>
<text x="97.8" y="150.8">UART4_RX_M0</text>
<text x="118.1" y="150.8">GPIO1_B0_d</text>
<text x="118.2" y="155.9">GPIO1_B2_d</text>
<text x="118.2" y="153.4">GPIO1_B1_d</text>
<text x="31.8" y="158.5">JTAG_HPMCU_TMS_M0 JTAG_LPMCU_TMS_M0 JTAG_CPU_TMS_M1 UART2_RX_M1</text>
<text x="118.2" y="158.5">GPIO1_B3_u</text>
<text x="114.3" y="166.1">VCCIO1_VCC3V3</text>
</g>
<g font-size="2.3" fill="#f00">
<text x="249.5" y="80.8">nPOR</text>
<text x="142.8" y="88.4">nPOR</text>
<text x="162.6" y="99.4">PMU_WAKE_UP</text>
<text x="162.6" y="102">PMU_SOC_PWREN</text>
<text x="162.6" y="96.9">WIFI_WAKE_UP</text>
<text x="162.6" y="104.5">SPK_CTRL</text>
<text x="180.9" y="136.5">UART2_TX</text>
<text x="180.9" y="133.9">UART2_RX</text>
<text x="244.4" y="136.5">UART_TX_DEBUG</text>
<text x="244.4" y="133.9">UART_RX_DEBUG</text>
<text x="162.6" y="142.6">AVS_ARM</text>
<text x="162.6" y="147.7">I2C0_SDA</text>
<text x="162.6" y="145.2">I2C0_SCL</text>
<text x="145.3" y="154.3">UART2_TX</text>
<text x="162.6" y="150.2">SDMMC_PWREN</text>
<text x="162.6" y="152.8">LUX_EN</text>
<text x="145.3" y="156.8">UART2_RX</text>
</g>
<g font-size="2.3" fill="#0f0">
<text x="228.6" y="149.2">NC/ESD5451N</text>
<text x="246.4" y="149.2">NC/ESD5451N</text>
</g>
<g font-size="1.8">
<text x="31.7" y="1.9">5</text>
<text x="90.1" y="1.9">4</text>
<text x="148.5" y="1.9">3</text>
<text x="206.8" y="1.9">2</text>
<text x="265.2" y="1.9">1</text>
<text x=".7" y="29.8">D</text>
<text x="295.1" y="29.8">D</text>
<text x=".7" y="80.9">C</text>
<text x="295.1" y="80.9">C</text>
<text x=".7" y="132.1">B</text>
<text x="295.1" y="132.1">B</text>
<text x=".7" y="183.3">A</text>
<text x="295.1" y="183.3">A</text>
<text x="222.3" y="202.3">Date:</text>
<text x="234.7" y="202.3">Friday, May 24, 2024</text>
<text x="273.1" y="202.3">Rev:</text>
<text x="281.7" y="202.3">V1.1</text>
<text x="31.7" y="209.2">5</text>
<text x="90.1" y="209.2">4</text>
<text x="148.5" y="209.2">3</text>
<text x="206.8" y="209.2">2</text>
<text x="222" y="206.1">Designed by:</text>
<text x="234.7" y="206.1">LinXu</text>
<text x="246.2" y="206.1">Reviewed by:</text>
<text x="258.6" y="206.1">Default</text>
<text x="265.2" y="209.2">1</text>
<text x="272.8" y="205.9">Sheet:</text>
<text x="282.5" y="205.9">0</text>
<text x="285.7" y="205.9">of</text>
<text x="288.6" y="205.9">0</text>
</g>
</svg>
